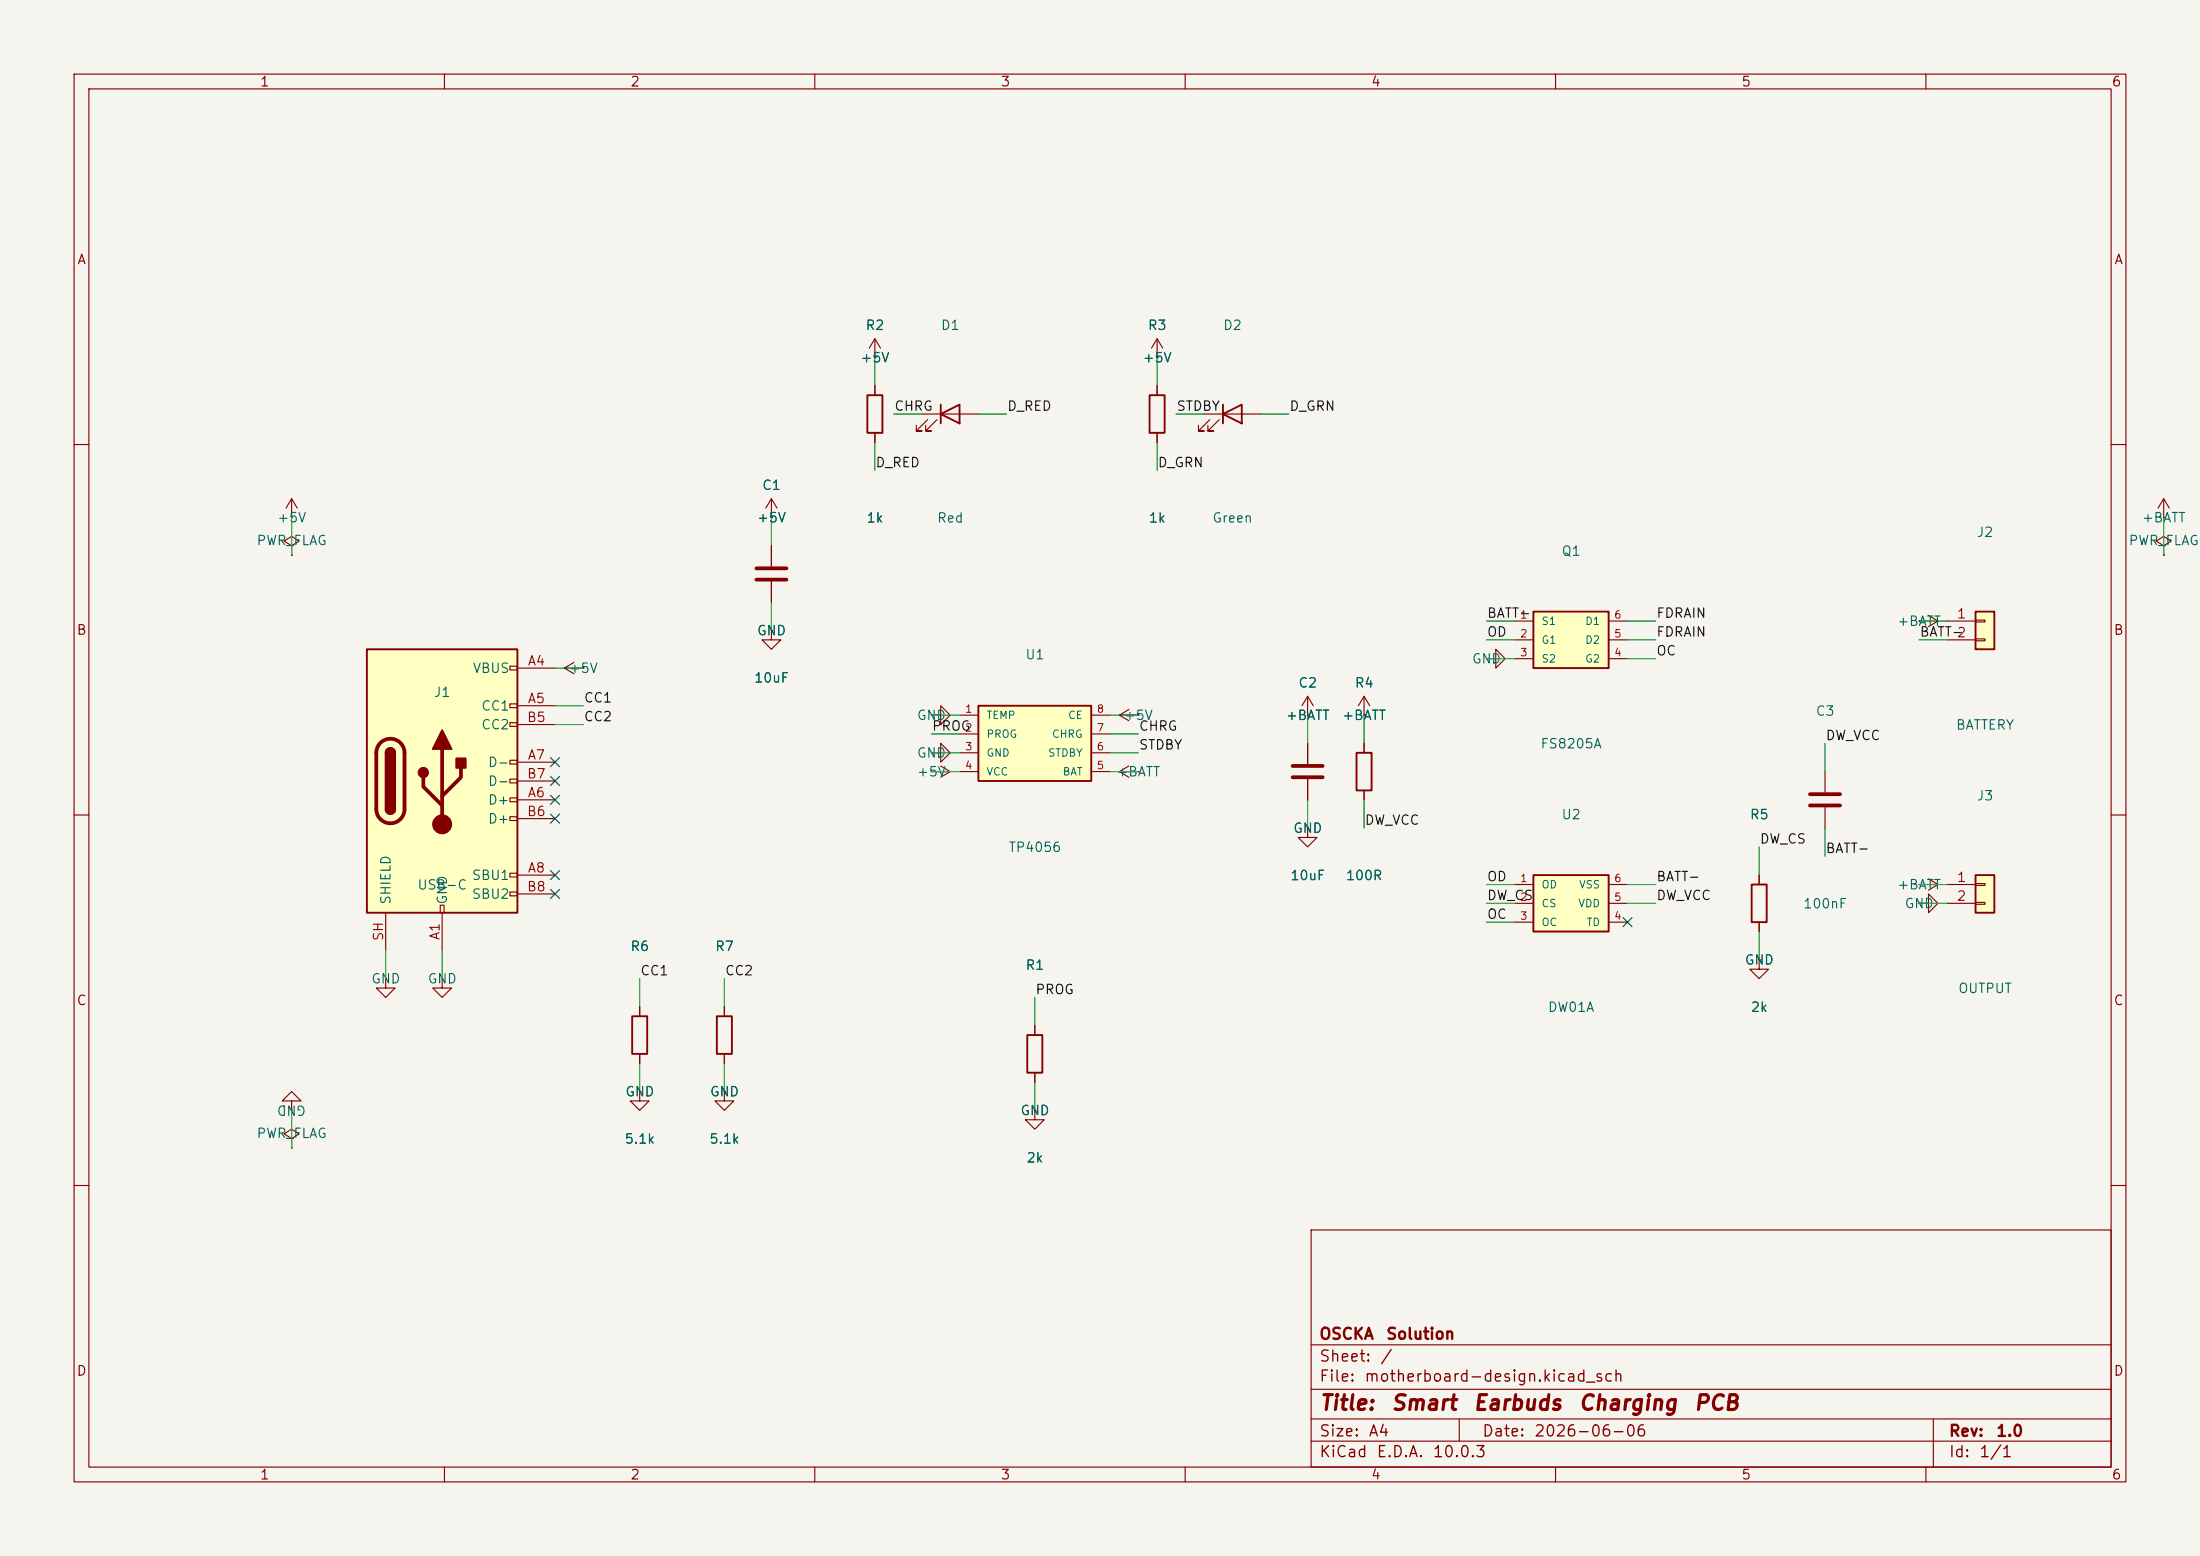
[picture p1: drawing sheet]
<svg xmlns="http://www.w3.org/2000/svg" width="297mm" height="210mm" viewBox="0 0 297 210" stroke-linecap="round" stroke-linejoin="round" font-family="sans-serif">
<path d="M0 0h297v210h-297z" fill="#f5f4ef" stroke="#f5f4ef" stroke-width=".14"/>
<g fill="none" stroke="#840000" stroke-width=".15">
<path d="M10 10h277v190h-277zM12 12h273v186h-273zM60 10v2M110 10v2M160 10v2M210 10v2M260 10v2M162.6 55.9h7.6M163.3 56.6l-1.5 1.6h.8h-.8v-.8M164.6 56.6l-1.5 1.6h.7h-.7v-.8M10 60h2M39.4 73.7l1-.7-1-.6-1 .6 1 .7v1.2"/>
<path d="M39.4 74.9h.1M285 60h2M10 110h2M176.5 111.8v1.2h1.3l-1.3 1.3-1.2-1.3h1.2M176.5 111.8h.1M237.5 118.1v1.3M246.4 104.1v2.8M246.4 109v2.8M285 110h2M52.1 132.1v1.3h1.2l-1.2 1.2-1.3-1.2h1.3M52.1 132.1h.1M59.7 132.1v1.3h1.3l-1.3 1.2-1.3-1.2h1.3"/>
<path d="M59.7 132.1h.1M237.5 124.5v1.2M39.4 148.6h1.2l-1.2-1.3-1.3 1.3h1.3v1.3M39.4 149.9h.1M39.4 153.7l1-.7-1-.6-1 .6 1 .7v1.2M39.4 154.9h.1M97.8 147.3v1.3h1.3l-1.3 1.3-1.3-1.3h1.3M97.8 147.3h.1M139.7 149.9v1.2h1.3l-1.3 1.3-1.3-1.3h1.3M139.7 149.9h.1M10 160h2M177 166h108v32h-108z"/>
<path d="M285 160h2M60 198v2M110 198v2M160 198v2M177 194.5h108M177 191.5h108M177 187.5h108M177 181.5h108M197 191.5v3M210 198v2M260 198v2M261 191.5v6.5"/>
</g>
<path d="M165.1 55.9l2.5-1.3v2.6zM165.1 54.6v2.6M236.5 119.4h2v5.1h-2z" fill="none" stroke="#840000" stroke-width=".25"/>
<path d="M244.3 107.2h4.1M244.3 108.7h4.1" fill="none" stroke="#840000" stroke-width=".51"/>
<path d="M49.5 87.6h20.3v35.6h-20.3z" fill="#ffffc2"/>
<g fill="none" stroke="#840000" stroke-width=".15">
<path d="M156.2 48.3h.1M156.2 45.7v2.6M156.2 52.1v1.2M156.2 58.4v1.3M156.2 45.7l-.8 1.3M156.2 45.7l.8 1.3M39.4 69.9h.1M39.4 67.3l-.8 1.3M39.4 67.3l.7 1.3M39.4 67.3v2.6M68.8 89.9h1v.5h-1zM68.8 95h1v.5h-1z"/>
<path d="M68.8 97.5h1v.5h-1zM69.8 90.2h5.1M69.8 95.3h5.1M69.8 97.8h5.1M184.1 96.5h.1M184.1 94v2.5M184.1 94l-.7 1.3M184.1 94l.8 1.3M68.8 102.6h1v.5h-1zM68.8 105.2h1v.5h-1zM68.8 107.7h1v.5h-1zM68.8 110.2h1v.5h-1z"/>
<path d="M68.8 117.9h1v.5h-1zM69.8 108h5.1M69.8 102.9h5.1M69.8 118.1h5.1M69.8 110.5h5.1M69.8 105.4h5.1M125.7 104.1h.1M125.7 104.1h2.6M127 103.4l1.3 .7M128.3 104.1l-1.3 .8M151.1 104.1l1.3 .8M151.1 104.1h2.6"/>
<path d="M152.4 103.4l-1.3 .7M153.7 104.1h.1M184.1 100.3v1.3M184.1 106.7v1.3M52.1 123.2v5.1M59.4 122.2h.5v1h-.5zM59.7 123.2v5.1M68.8 120.4h1v.5h-1zM69.8 120.7h5.1M86.4 135.9v1.3M97.8 135.9v1.3M139.7 138.4v1.3"/>
<path d="M237.5 129.5v1.3h1.3l-1.3 1.3-1.3-1.3h1.3M237.5 129.5h.1M86.4 147.3v1.3h1.2l-1.2 1.3-1.3-1.3h1.3M86.4 147.3h.1M86.4 142.2v1.3M97.8 142.2v1.3M139.7 144.8v1.3"/>
</g>
<path d="M155.2 53.3h2v5.1h-2zM49.5 87.6h20.3v35.6h-20.3zM52.1 101.6a.64 .64 0 0 1 .6-.6 .64 .64 0 0 1 .6 .6M52.1 109.2a.64 .64 0 0 0 .6 .7 .64 .64 0 0 0 .6-.7M183.1 101.6h2.1v5.1h-2.1zM85.3 137.2h2.1v5h-2.1zM96.8 137.2h2v5h-2zM138.7 139.7h2v5.1h-2z" fill="none" stroke="#840000" stroke-width=".25"/>
<path d="M51.4 100.3a1.9 1.9 0 0 1 2-.5 1.9 1.9 0 0 1 1.2 1.8v7.6a1.91 1.91 0 0 1-1.9 1.9 1.91 1.91 0 0 1-1.9-1.9v-7.6a1.9 1.9 0 0 1 .6-1.3zM57.1 104.9v1.3l2.6 2.5M59.7 101.1v10.2M62.2 103.6v1.3l-2.5 2.5" fill="none" stroke="#840000" stroke-width=".51"/>
<g fill="#840000" stroke="#840000" stroke-width=".25">
<path d="M52.1 101.6h1.2v7.6h-1.2z"/>
<path d="M52.3 101.2a.64 .64 0 0 1 .6-.2 .64 .64 0 0 1 .4 .6h-1.2z"/>
<path d="M52.1 109.2h1.2a.64 .64 0 0 1-.6 .7 .64 .64 0 0 1-.6-.7z"/>
<path d="M59.7 98.6l1.3 2.5h-2.6z"/>
<path d="M61.6 102.4h1.3v1.2h-1.3z"/>
<circle cx="57.1" cy="104.3" r=".63"/>
</g>
<circle cx="59.7" cy="111.3" r="1.27" fill="#840000" stroke="#840000" stroke-width=".15"/>
<path d="M207 118.1h10.2v7.6h-10.2z" fill="#ffffc2"/>
<path d="M207 118.1h10.2v7.6h-10.2z" fill="none" stroke="#840000" stroke-width=".25"/>
<path d="M151.1 96.5l1.3 .8M151.1 96.5h2.6M152.4 95.8l-1.3 .7M153.7 96.5h.1M204.5 119.4h2.5M217.2 119.4h2.5M204.5 121.9h2.5M204.5 124.5h2.5M217.2 121.9h2.5M217.2 124.5h2.5" fill="none" stroke="#840000" stroke-width=".15"/>
<path d="M132.1 95.3h15.2v10.1h-15.2z" fill="#ffffc2"/>
<path d="M132.1 95.3h15.2v10.1h-15.2z" fill="none" stroke="#840000" stroke-width=".25"/>
<g fill="none" stroke="#840000" stroke-width=".15">
<path d="M129.5 96.5h2.6M129.5 99.1h2.6M147.3 96.5h2.6M147.3 99.1h2.6M176.5 96.5h.1M176.5 94v2.5M176.5 94l-.7 1.3M176.5 94l.8 1.3M200.7 88.9h1.2v-1.3l1.3 1.3-1.3 1.3v-1.3M200.7 88.9h.1M129.5 101.6h2.6M129.5 104.1h2.6"/>
<path d="M147.3 101.6h2.6M147.3 104.1h2.6M176.5 100.3v2.8M176.5 105.2v2.8"/>
</g>
<path d="M174.5 103.4h4.1M174.5 104.9h4.1" fill="none" stroke="#840000" stroke-width=".51"/>
<path d="M207 82.6h10.2v7.6h-10.2z" fill="#ffffc2"/>
<path d="M207 82.6h10.2v7.6h-10.2z" fill="none" stroke="#840000" stroke-width=".25"/>
<path d="M204.5 83.8h2.5M204.5 86.4h2.5M204.5 88.9h2.5M217.2 83.8h2.5M217.2 86.4h2.5M217.2 88.9h2.5M259.1 83.8h.1M259.1 83.8h2.5M260.3 83.1l1.3 .7M261.6 83.8l-1.3 .8" fill="none" stroke="#840000" stroke-width=".15"/>
<path d="M266.7 118.1h2.5v5.1h-2.5z" fill="#ffffc2"/>
<path d="M266.7 118.1h2.5v5.1h-2.5z" fill="none" stroke="#840000" stroke-width=".25"/>
<g fill="none" stroke="#840000" stroke-width=".15">
<path d="M292.1 69.9h.1M292.1 67.3l-.8 1.3M292.1 67.3l.8 1.3M292.1 67.3v2.6M259.1 119.4h.1M259.1 119.4h2.5M260.3 118.6l1.3 .8M261.6 119.4l-1.3 .7M262.9 119.4h3.8M266.7 119.3h1.3v.2h-1.3zM259.1 121.9h1.2v-1.2l1.3 1.2-1.3 1.3v-1.3M259.1 121.9h.1"/>
<path d="M262.9 121.9h3.8M266.7 121.8h1.3v.2h-1.3z"/>
</g>
<path d="M266.7 82.6h2.5v5h-2.5z" fill="#ffffc2"/>
<path d="M117.1 53.3h2v5.1h-2zM127 55.9l2.5-1.3v2.6zM127 54.6v2.6M266.7 82.6h2.5v5h-2.5z" fill="none" stroke="#840000" stroke-width=".25"/>
<g fill="none" stroke="#840000" stroke-width=".15">
<path d="M118.1 48.3h.1M118.1 45.7v2.6M118.1 52.1v1.2M118.1 58.4v1.3M118.1 45.7l-.8 1.3M118.1 45.7l.8 1.3M124.5 55.9h7.6M125.2 56.6l-1.5 1.6h.8h-.8v-.8M126.5 56.6l-1.5 1.6h.7h-.7v-.8M156.2 48.3h.1M156.2 52.1v1.2M156.2 58.4v1.3"/>
<path d="M104.1 69.9h.1M104.1 67.3v2.6M104.1 73.7v2.8M104.1 78.5v2.8M104.1 67.3l-.7 1.3M104.1 67.3l.8 1.3M292.1 73.7l1-.7-1-.6-1 .6 1 .7v1.2M292.1 74.9h.1M76.2 90.2l1.3 .7M76.2 90.2h2.5M77.5 89.4l-1.3 .8M78.7 90.2h.1"/>
<path d="M104.1 85.1v1.3h1.3l-1.3 1.2-1.2-1.2h1.2M104.1 85.1h.1M125.7 96.5h1.3v-1.2l1.3 1.2-1.3 1.3v-1.3M125.7 96.5h.1M176.5 96.5h.1M184.1 96.5h.1M262.9 83.8h3.8M262.9 86.4h3.8M266.7 83.7h1.3v.2h-1.3zM266.7 86.2h1.3v.3h-1.3zM125.7 101.6h1.3v-1.3l1.3 1.3-1.3 1.3v-1.3M125.7 101.6h.1"/>
<path d="M176.5 111.8h.1M176.5 100.3v2.8M176.5 105.2v2.8M184.1 100.3v1.3M184.1 106.7v1.3M237.5 118.1v1.3M86.4 135.9v1.3M97.8 135.9v1.3M139.7 138.4v1.3M237.5 129.5h.1M237.5 124.5v1.2M86.4 147.3h.1"/>
<path d="M86.4 142.2v1.3M97.8 147.3h.1M97.8 142.2v1.3M139.7 149.9h.1M139.7 144.8v1.3"/>
</g>
<path d="M102.1 76.7h4.1M102.1 78.2h4.1" fill="none" stroke="#840000" stroke-width=".51"/>
<g fill="none" stroke="#009600" stroke-width=".15">
<path d="M118.1 48.3v3.8M118.1 59.7v3.8M120.6 55.9h3.9M132.1 55.9h3.8M156.2 48.3v3.8M156.2 59.7v3.8M158.7 55.9h3.9M170.2 55.9h3.8M39.4 69.9v5M104.1 69.9v3.8M292.1 69.9v5M74.9 90.2h3.8"/>
<path d="M74.9 95.3h3.8M74.9 97.8h3.8M104.1 81.3v3.8M125.7 96.5h3.8M125.7 99.1h3.8M149.9 96.5h3.8M149.9 99.1h3.8M176.5 96.5v3.8M184.1 96.5v3.8M200.7 88.9h3.8M200.7 86.4h3.8M200.7 83.8h3.8"/>
<path d="M219.7 88.9h3.8M219.7 86.4h3.8M219.7 83.8h3.8M259.1 86.4h3.8M259.1 83.8h3.8M125.7 101.6h3.8M125.7 104.1h3.8M149.9 101.6h3.8M149.9 104.1h3.8M176.5 108v3.8M184.1 108v3.8M200.7 119.4h3.8"/>
<path d="M219.7 119.4h3.8M237.5 114.3v3.8M246.4 100.3v3.8M246.4 111.8v3.8M259.1 119.4h3.8M52.1 128.3v3.8M59.7 128.3v3.8M86.4 132.1v3.8M97.8 132.1v3.8M139.7 134.6v3.8M200.7 121.9h3.8M200.7 124.5h3.8"/>
<path d="M219.7 121.9h3.8M237.5 125.7v3.8M259.1 121.9h3.8M39.4 149.9v5M86.4 143.5v3.8M97.8 143.5v3.8M139.7 146.1v3.8"/>
</g>
<g fill="none" stroke="#000084" stroke-width=".15">
<path d="M74.3 102.3l1.2 1.2M74.3 107.3l1.2 1.3M74.3 104.8l1.2 1.2M74.3 117.5l1.2 1.2M74.3 109.9l1.2 1.2M75.5 102.3l-1.2 1.2M75.5 107.3l-1.2 1.3M75.5 104.8l-1.2 1.2M75.5 117.5l-1.2 1.2M75.5 109.9l-1.2 1.2M74.3 120l1.2 1.3M75.5 120l-1.2 1.3"/>
<path d="M219.1 123.9l1.2 1.2M220.3 123.9l-1.2 1.2"/>
</g>
<g font-size="2" fill="#840000">
<text x="178" y="190.8">Title:</text>
<text x="187.7" y="190.8">Smart</text>
<text x="198.8" y="190.8">Earbuds</text>
<text x="213" y="190.8">Charging</text>
<text x="228.5" y="190.8">PCB</text>
</g>
<g font-size="1.5" fill="#840000">
<text x="178" y="184.2">Sheet:</text>
<text x="178" y="181.2">OSCKA</text>
<text x="186.2" y="184.2">/</text>
<text x="187" y="181.2">Solution</text>
<text x="178" y="186.9">File:</text>
<text x="184.1" y="186.9">motherboard-design.kicad_sch</text>
<text x="178" y="197.1">KiCad</text>
<text x="178" y="194.3">Size:</text>
<text x="184.7" y="194.3">A4</text>
<text x="185.7" y="197.1">E.D.A.</text>
<text x="193.3" y="197.1">10.0.3</text>
<text x="200" y="194.3">Date:</text>
<text x="207" y="194.3">2026-06-06</text>
<text x="263" y="194.3">Rev:</text>
<text x="263" y="197.1">Id:</text>
<text x="267.1" y="197.1">1/1</text>
<text x="269.4" y="194.3">1.0</text>
</g>
<g font-size="1.3" fill="#840000">
<text x="35" y="12">1</text>
<text x="85" y="12">2</text>
<text x="135" y="12">3</text>
<text x="185" y="12">4</text>
<text x="235" y="12">5</text>
<text x="285" y="12">6</text>
<text x="10.3" y="36">A</text>
<text x="285.3" y="36">A</text>
<text x="10.3" y="86">B</text>
<text x="285.3" y="86">B</text>
<text x="10.3" y="136">C</text>
<text x="285.3" y="136">C</text>
<text x="10.3" y="186">D</text>
<text x="285.3" y="186">D</text>
<text x="35" y="200">1</text>
<text x="85" y="200">2</text>
<text x="135" y="200">3</text>
<text x="185" y="200">4</text>
<text x="235" y="200">5</text>
<text x="285" y="200">6</text>
</g>
<g font-size="1.3" fill="#006464">
<text x="116.8" y="44.9">R2</text>
<text x="126.9" y="44.9">D1</text>
<text x="154.9" y="44.9">R3</text>
<text x="165" y="44.9">D2</text>
<text x="116.1" y="49.2">+5V</text>
<text x="154.2" y="49.2">+5V</text>
<text x="37.3" y="70.8">+5V</text>
<text x="102.1" y="70.8">+5V</text>
<text x="102.8" y="66.4">C1</text>
<text x="116.9" y="70.9">1k</text>
<text x="126.4" y="70.9">Red</text>
<text x="155" y="70.9">1k</text>
<text x="163.6" y="70.9">Green</text>
<text x="289.1" y="70.8">+BATT</text>
<text x="34.6" y="73.9">PWR_FLAG</text>
<text x="210.7" y="75.3">Q1</text>
<text x="266.8" y="72.8">J2</text>
<text x="287.3" y="73.9">PWR_FLAG</text>
<text x="102.1" y="86.1">GND</text>
<text x="138.3" y="89.3">U1</text>
<text x="198.6" y="89.9">GND</text>
<text x="256" y="84.8">+BATT</text>
<text x="58.5" y="94.4">J1</text>
<text x="63.7" y="91.1">VBUS</text>
<text x="76.7" y="91.1">+5V</text>
<text x="101.7" y="92.4">10uF</text>
<text x="175.2" y="93.1">C2</text>
<text x="182.8" y="93.1">R4</text>
<text x="64.9" y="96.2">CC1</text>
<text x="64.9" y="98.8">CC2</text>
<text x="123.7" y="97.5">GND</text>
<text x="151.6" y="97.5">+5V</text>
<text x="173.5" y="97.5">+BATT</text>
<text x="181.1" y="97.5">+BATT</text>
<text x="207.9" y="101.3">FS8205A</text>
<text x="245" y="96.9">C3</text>
<text x="264" y="98.8">BATTERY</text>
<text x="65.8" y="103.8">D-</text>
<text x="65.8" y="106.4">D-</text>
<text x="123.7" y="105.1">+5V</text>
<text x="123.7" y="102.6">GND</text>
<text x="150.6" y="105.1">+BATT</text>
<text x="65.8" y="108.9">D+</text>
<text x="65.8" y="111.5">D+</text>
<text x="174.5" y="112.7">GND</text>
<text x="210.7" y="110.9">U2</text>
<text x="236.1" y="110.9">R5</text>
<text x="266.8" y="108.4">J3</text>
<text x="63.6" y="119.1">SBU1</text>
<text x="136.1" y="115.3">TP4056</text>
<text x="174.1" y="119.1">10uF</text>
<text x="181.6" y="119.1">100R</text>
<text x="53" y="122.2" transform="rotate(-90 53 122.2)">SHIELD</text>
<text x="56.3" y="120.4">USB-C</text>
<text x="60.7" y="122.2" transform="rotate(-90 60.7 122.2)">GND</text>
<text x="63.6" y="121.6">SBU2</text>
<text x="243.3" y="122.9">100nF</text>
<text x="256" y="120.4">+BATT</text>
<text x="257" y="122.9">GND</text>
<text x="85" y="128.7">R6</text>
<text x="96.4" y="128.7">R7</text>
<text x="138.4" y="131.2">R1</text>
<text x="235.5" y="130.5">GND</text>
<text x="50" y="133.1">GND</text>
<text x="57.7" y="133.1">GND</text>
<text x="208.9" y="136.9">DW01A</text>
<text x="236.3" y="136.9">2k</text>
<text x="264.3" y="134.4">OUTPUT</text>
<text x="41.4" y="148.9" transform="rotate(-180 41.4 148.9)">GND</text>
<text x="84.3" y="148.3">GND</text>
<text x="95.8" y="148.3">GND</text>
<text x="34.6" y="153.9">PWR_FLAG</text>
<text x="84.2" y="154.7">5.1k</text>
<text x="95.7" y="154.7">5.1k</text>
<text x="137.7" y="150.8">GND</text>
<text x="138.5" y="157.2">2k</text>
</g>
<g font-size="1.3" fill="#0f0f0f">
<text x="120.6" y="55.8">CHRG</text>
<text x="135.9" y="55.8">D_RED</text>
<text x="158.7" y="55.8">STDBY</text>
<text x="174" y="55.8">D_GRN</text>
<text x="118.1" y="63.4">D_RED</text>
<text x="156.2" y="63.4">D_GRN</text>
<text x="200.7" y="83.7">BATT-</text>
<text x="223.5" y="83.7">FDRAIN</text>
<text x="200.7" y="86.2">OD</text>
<text x="223.5" y="88.8">OC</text>
<text x="223.5" y="86.2">FDRAIN</text>
<text x="259.1" y="86.2">BATT-</text>
<text x="78.7" y="95.1">CC1</text>
<text x="78.7" y="97.7">CC2</text>
<text x="125.7" y="98.9">PROG</text>
<text x="153.7" y="98.9">CHRG</text>
<text x="153.7" y="101.5">STDBY</text>
<text x="246.4" y="100.2">DW_VCC</text>
<text x="184.1" y="111.6">DW_VCC</text>
<text x="200.7" y="119.3">OD</text>
<text x="223.5" y="119.3">BATT-</text>
<text x="237.5" y="114.2">DW_CS</text>
<text x="246.4" y="115.4">BATT-</text>
<text x="200.7" y="124.3">OC</text>
<text x="200.7" y="121.8">DW_CS</text>
<text x="223.5" y="121.8">DW_VCC</text>
<text x="86.4" y="132">CC1</text>
<text x="97.8" y="132">CC2</text>
<text x="139.7" y="134.5">PROG</text>
</g>
<g font-size="1.3" fill="#a90000">
<text x="264.1" y="83.8">1</text>
<text x="264.1" y="86.3">2</text>
<text x="71.1" y="90.1">A4</text>
<text x="71.1" y="95.2">A5</text>
<text x="71" y="97.8">B5</text>
<text x="71" y="105.4">B7</text>
<text x="71.1" y="107.9">A6</text>
<text x="71.1" y="102.8">A7</text>
<text x="71" y="110.5">B6</text>
<text x="71.1" y="118.1">A8</text>
<text x="264.1" y="119.4">1</text>
<text x="71" y="120.6">B8</text>
<text x="264.1" y="121.9">2</text>
<text x="52" y="127.1" transform="rotate(-90 52 127.1)">SH</text>
<text x="59.7" y="127" transform="rotate(-90 59.7 127)">A1</text>
</g>
<g font-size="1" fill="#a90000">
<text x="205.1" y="83.7">1</text>
<text x="217.8" y="83.7">6</text>
<text x="205.1" y="86.3">2</text>
<text x="205.1" y="88.8">3</text>
<text x="217.8" y="88.8">4</text>
<text x="217.8" y="86.3">5</text>
<text x="130.2" y="96.4">1</text>
<text x="130.2" y="99">2</text>
<text x="130.2" y="101.5">3</text>
<text x="148" y="101.5">6</text>
<text x="148" y="99">7</text>
<text x="148" y="96.4">8</text>
<text x="130.2" y="104.1">4</text>
<text x="148" y="104.1">5</text>
<text x="205.1" y="119.3">1</text>
<text x="217.8" y="119.3">6</text>
<text x="205.1" y="121.8">2</text>
<text x="205.1" y="124.4">3</text>
<text x="217.8" y="124.4">4</text>
<text x="217.8" y="121.8">5</text>
</g>
<g font-size="1" fill="#006464">
<text x="208" y="84.6">S1</text>
<text x="208" y="87.1">G1</text>
<text x="208" y="89.7">S2</text>
<text x="213.9" y="89.7">G2</text>
<text x="213.9" y="87.1">D2</text>
<text x="213.9" y="84.6">D1</text>
<text x="133.1" y="97.3">TEMP</text>
<text x="133.1" y="99.8">PROG</text>
<text x="141.9" y="99.8">CHRG</text>
<text x="144.1" y="97.3">CE</text>
<text x="133.1" y="102.4">GND</text>
<text x="133.1" y="104.9">VCC</text>
<text x="141.4" y="102.4">STDBY</text>
<text x="143.4" y="104.9">BAT</text>
<text x="208" y="120.2">OD</text>
<text x="208" y="122.7">CS</text>
<text x="208" y="125.2">OC</text>
<text x="213" y="122.7">VDD</text>
<text x="213.1" y="120.2">VSS</text>
<text x="214.1" y="125.2">TD</text>
</g>
</svg>
